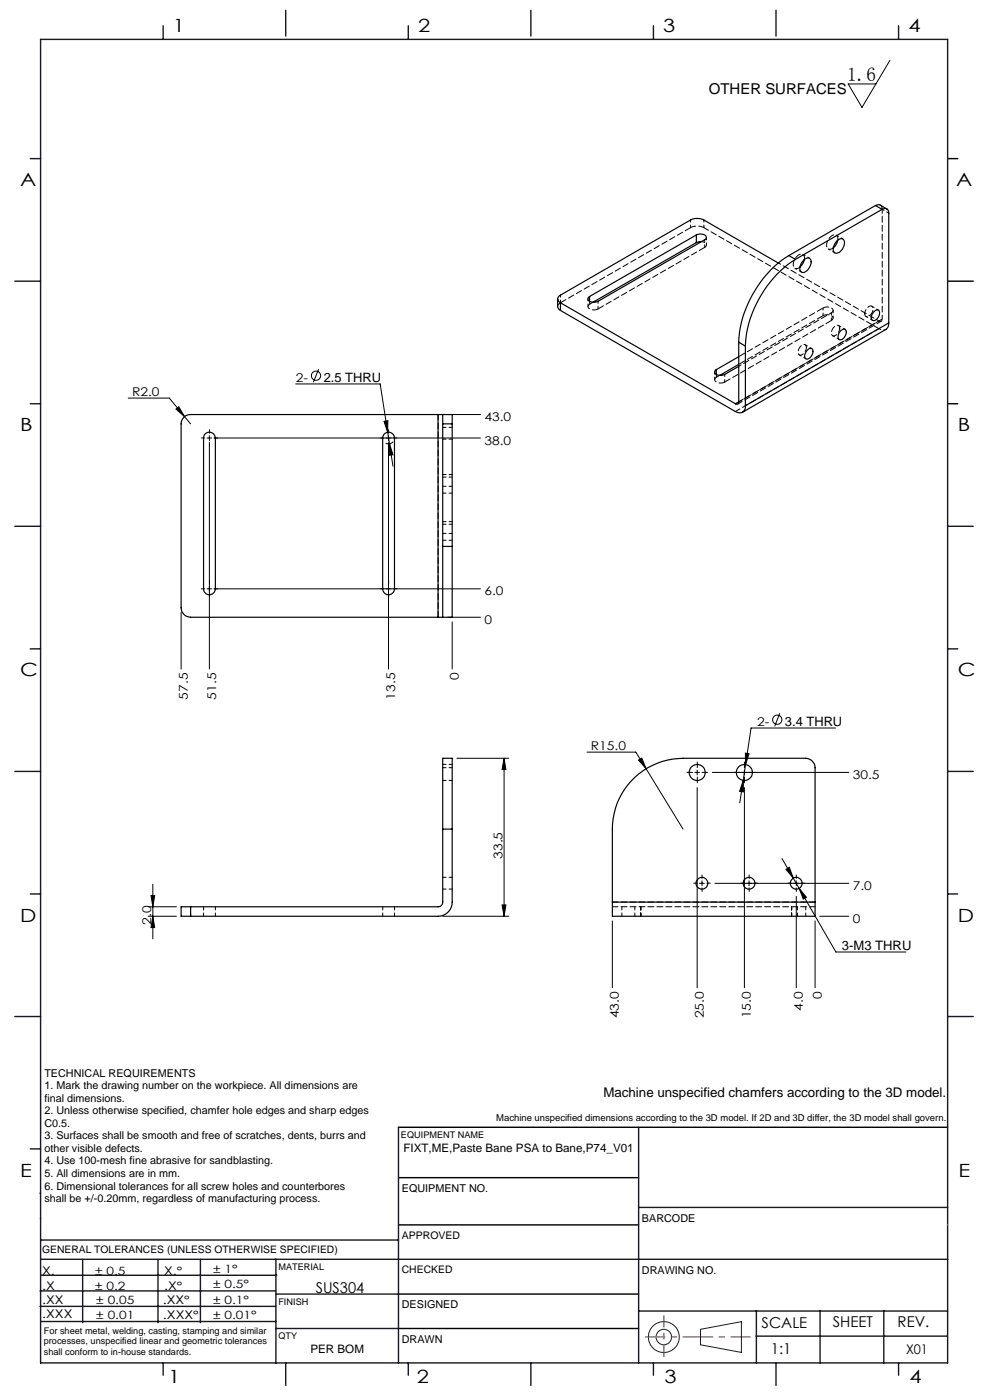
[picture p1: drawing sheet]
<svg xmlns="http://www.w3.org/2000/svg" width="210mm" height="297mm" viewBox="0 0 210 297" stroke-linecap="round" stroke-linejoin="round" font-family="sans-serif">
<g fill="none" stroke="#000" stroke-width=".21">
<path d="M188.8 12.8l-6 10-2.9-5h5.9M67.6 78.3l-1.1 2.8M27.2 84.5h8.7l3.3 3.9M37.3 86.8l.6-.5 1.3 2.1zM39.2 88.4l1.2 1.5M43.9 92.9h1M44.4 93.9v48M44.4 92.4v1M45.4 92.9h56.5M62.7 81.5h17.9l2.8 17.4M81.5 89.4l.8-.2-.1 2.5zM82.4 93.9v48"/>
<path d="M82.4 92.4v1M82.6 94.2l.8 2.3-.8 .1zM83.4 93.7a1.18 1.18 0 0 1-1.6 .3M94.9 87.9h7M38.4 129.9v12M43.9 124.9h1M45.4 124.9h56.5M94.9 130.9h7M95.9 131.9v10M124.5 159.6h10.4l2.2 3.5M158.1 159.8l.8 .1-.7 2.3zM165.4 151.3l-1.1 2.8"/>
<path d="M177.2 154.4h-17.9l-1.1 7.8M96.9 160.9h11M106.9 160.9l.4 2.4h-.8zM106.9 160.9v33.5M135.4 161.3l.7-.5 1 2.3zM137.1 163.1l7.8 12.8M147.4 163.9h1M147.9 163.4v1M147.9 167.1v42.4M151.1 163.9h29M157.7 165.6v2.4l-.8-.1zM157.7 165.6l-.8 4.7"/>
<path d="M157.9 167.1v42.4M157.9 163.4v1M158.2 162.2l-.5 3.4M31.4 194.4h6M31.4 192.4h6M32 190h.8l-.4 2.4zM32.4 194.4l.4 2.4h-.8zM32.4 187.6v11.6M93.9 194.4h14M106.5 192h.8l-.4 2.4zM129.9 195.4v14.1M148.4 187.4h1"/>
<path d="M148.9 186.9v1M151.7 187.4h28.4M158.9 186.9v1M165.9 182.1l11.4 19.9h14.9M166.7 184.4l.7-.4 .9 2.3zM168.9 186.9v1M168.9 190.1v19.4M169.5 188.5l1.6 1.9-.7 .3zM172.9 195.4v14.1M173.9 194.4h6.2"/>
<circle cx="67" cy="79.7" r=".98"/>
<circle cx="164.9" cy="152.7" r=".99"/>
</g>
<g fill="none" stroke="#191924" stroke-width=".21">
<path d="M8.6 231.2v9.4M148.6 282l8.7-1.6v6.5l-8.7-1.6z"/>
<circle cx="140.8" cy="283.7" r="3.3"/>
<circle cx="140.8" cy="283.7" r="1.64"/>
</g>
<g fill="none" stroke="#000" stroke-width=".21" stroke-dasharray="15.2 1.3 1.3 1.3">
<path d="M43.4 92.9h-.7M44.4 91.9v-.7M44.4 93.9v.8M45.4 92.9h.8M81.4 92.9h-.7M82.4 91.9v-.7M82.4 93.9v.8M83.4 92.9h.8M43.4 124.9h-.7M44.4 123.9v-.7M44.4 125.9v.8M45.4 124.9h.8"/>
<path d="M81.4 124.9h-.7M82.4 123.9v-.7M82.4 125.9v.8M83.4 124.9h.8M146.9 163.9h-1.2M147.9 162.9v-1.2M147.9 164.9v1.2M148.9 163.9h1.2M156.9 163.9h-1.2M157.9 162.9v-1.2M157.9 164.9v1.2M158.9 163.9h1.2"/>
<path d="M147.9 187.4h-.7M148.9 186.4v-.8M148.9 188.4v.7M149.9 187.4h.8M157.9 187.4h-.7M158.9 186.4v-.8M158.9 188.4v.7M159.9 187.4h.8M167.9 187.4h-.7M168.9 186.4v-.8M168.9 188.4v.7M169.9 187.4h.8"/>
</g>
<path d="M201 33.7h2.2M201 59.7h5.4M201 85.7h2.2M84.5 239.1h116.5M84.6 259.9h50.9M84.6 249.8h50.9M84.6 274.5h50.9M84.5 281.8h51" fill="none" stroke="#000" stroke-width=".3"/>
<path d="M136.9 283.6h22.3" fill="none" stroke="#f00" stroke-width=".21" stroke-dasharray="6.3 1.3 1.3 1.3" stroke-dashoffset="2.2"/>
<path d="M140.8 287.8v-8.7" fill="none" stroke="#f00" stroke-width=".21" stroke-dasharray="6.3 1.3 1.3 1.3" stroke-dashoffset="3.9"/>
<g fill="none" stroke="#191924" stroke-width=".3">
<path d="M8.6 8.4h192.4v280.7h-192.4zM34.6 5.5v2.9M60.6 2.2v5.5M86.6 5.5v2.9M112.6 2.2v5.5M138.6 5.5v2.9M164.6 2.2v5.5M190.6 5.5v2.9M6.4 33.7h2.2M3.1 59.7h5.5M6.4 85.7h2.2M3.1 111.7h5.5"/>
<path d="M201 111.7h5.4M6.4 137.7h2.2M201 137.7h2.2M3.1 163.7h5.5M201 163.7h5.4M6.4 189.6h2.2M201 189.6h2.2M3.1 215.6h5.5M201 215.6h5.4M84.5 239.1v50M135.5 239.1v50M6.4 243.7h2.2"/>
<path d="M8.5 253.1h.1M8.6 258.5h.1M135.5 256.1h65.5M8.5 277.1h49.9M8.5 273.9h49.9M8.6 267.2h192.4M8.6 263.1h75.9M8.8 270.5h49.9M17.5 267.2v13.4M33.5 267.2v13.4M42.5 267.2v13.4M58.5 267.2v22"/>
<path d="M58.6 274.5h26M135.5 278.1h65.5M160.4 278v11.1M174 278v11.1M187.5 278v11.1M8.8 280.3h49.7M34.6 289.1v2.6M58.5 281.8h26M60.6 289.1v4.8M86.6 289.1v2.6M112.6 289.1v4.8M138.6 289.1v2.6"/>
<path d="M160.4 283.5h40.5M164.6 289.1v4.8M190.6 289.1v2.6"/>
</g>
<path d="M201 259.9h.1" fill="none" stroke="#c0c0c0" stroke-width=".21"/>
<g fill="#000">
<path d="M37.3 86.8l1.9 1.6-1.3-2.1zM82.6 94.2v2.4l.8-.1zM81.5 89.4l.7 2.3 .1-2.5zM157.7 165.6l-.8 2.3 .8 .1zM158.1 159.8l.1 2.4 .7-2.3zM166.7 184.4l1.6 1.9-.9-2.3zM169.5 188.5l.9 2.2 .7-.3zM135.4 161.3l1.7 1.8-1-2.3z"/>
<path d="M106.9 160.9l.4 2.4h-.8zM106.5 192h.8l-.4 2.4zM32 190h.8l-.4 2.4zM32.4 194.4l.4 2.4h-.8z"/>
</g>
<g fill="none" stroke="#000" stroke-width=".25">
<path d="M147.7 49.8a1.72 1.72 0 0 1 2.1 .4 .55 .55 0 0 1-.3 .7l-22.6 13a1.58 1.58 0 0 1-2.2-.5l.4-.5M147.7 49.8l-22.6 13.1M147.7 49.8v1.7M147.7 51.5l-21.9 12.6M148.8 51.3l-1.1 .2M165.1 55.8l-15.8-9.1a3.3 3.3 0 0 0-2.8 0l-27.6 15.9a.85 .85 0 0 0-.6 .8 .85 .85 0 0 0 .6 .8M167.3 54.2a23.7 23.7 0 0 0-10.6 18.4M167.3 54.2l1.4 .8M168.7 55a23.7 23.7 0 0 0-10.6 18.4M170.4 55.2a.84 .84 0 0 1 1-.5 .84 .84 0 0 1 .6 .9 2.22 2.22 0 0 1-1.8 2.2 1.28 1.28 0 0 1-.2-2zM170.6 55l-.4 1.1-.5 .6M177.5 51.1l.2-.2a.82 .82 0 0 1 1.1-.2 .82 .82 0 0 1 .3 1.1 1.91 1.91 0 0 1-2 1.9 1.82 1.82 0 0 1 .4-2.6z"/>
<path d="M177.7 51l-.4 1-.6 .6M185.7 43.6l.8-.2 1.6 .9M185.7 43.6l1.4 .8M185.7 43.6l-18.4 10.6M187.1 44.4a.87 .87 0 0 1 1-.1 .87 .87 0 0 1 .4 1v23.2M187.1 44.4l-18.4 10.6M118.3 63.4v1.6l.2 .5 .4 .4M118.9 65.9l37.1 21.4a1.29 1.29 0 0 0 1.5 .2 1.29 1.29 0 0 0 .6-1.4M118.9 64.2v1.7M118.9 64.2l37.1 21.5M125.1 62.9v1M151.9 78.4v1"/>
<path d="M156.7 77.7l-3 1.7a1.72 1.72 0 0 1-2.1-.3 .55 .55 0 0 1 .3-.7M156.7 72.6l1.4 .8M156.7 72.6v12.7M156.7 75.7l-4.8 2.7M156.7 77.3l-4.1 2.4M158.1 73.4v12.7M171.3 74.2a.63 .63 0 0 1 .9-.2 .63 .63 0 0 1 .2 .8 1.38 1.38 0 0 1-1.4 1.3 1.37 1.37 0 0 1 .3-1.9zM178.4 70.1a.63 .63 0 0 1 .9-.2 .63 .63 0 0 1 .2 .8 1.38 1.38 0 0 1-1.5 1.3 1.46 1.46 0 0 1 .4-1.9zM185.3 66.2l.2-.2a.62 .62 0 0 1 .9-.2 .62 .62 0 0 1 .1 .9 1.4 1.4 0 0 1-1.4 1.3l-.3-.6 .1-.6zM188.5 68.5a1.43 1.43 0 0 1-.6 1.4l-30.4 17.6M188.5 68.5l-30.4 17.6M43.5 92a1.27 1.27 0 0 1 1.4-.2 1.27 1.27 0 0 1 .8 1.1v32a1.25 1.25 0 0 1-1.3 1.3 1.25 1.25 0 0 1-1.2-1.3v-32z"/>
<path d="M81.5 92a1.27 1.27 0 0 1 1.4-.2 1.27 1.27 0 0 1 .8 1.1v32a1.25 1.25 0 0 1-1.3 1.3 1.25 1.25 0 0 1-1.2-1.3v-32zM92.9 87.9h1M92.9 87.9h-52.5a1.99 1.99 0 0 0-2 2v39a2.05 2.05 0 0 0 2 2h52.5M92.9 87.9v43M93.9 87.9v2M93.9 87.9h2v2M93.9 89.9v26M93.9 89.9h2M95.9 89.9v26M156.7 85.3a.41 .41 0 0 1-.2 .4 .41 .41 0 0 1-.5 0M156.7 85.3l-.7 .4M93.9 115.9v15"/>
<path d="M93.9 115.9h2M95.9 115.9v15h-2M92.9 130.9h1M93.9 175.9v15.5a.96 .96 0 0 1-1 1h-52.5M93.9 175.9v-15h2v15M93.9 175.9h2M95.9 175.9v15.5a2.99 2.99 0 0 1-3 3h-52.5M40.4 192.4h-2v2h2M40.4 192.4v2M129.9 191.4v-15.5a15 15 0 0 1 15-15h26a2.05 2.05 0 0 1 2 2v28.5M129.9 191.4v3h43v-3M129.9 191.4h43"/>
<circle cx="147.9" cy="163.9" r="1.7"/>
<circle cx="157.9" cy="163.9" r="1.69"/>
<circle cx="148.9" cy="187.4" r="1.24"/>
<circle cx="158.9" cy="187.4" r="1.26"/>
<circle cx="168.9" cy="187.4" r="1.24"/>
</g>
<g fill="none" stroke="#000" stroke-width=".21" stroke-dasharray="1.3 .6" stroke-dashoffset=".6">
<path d="M148.8 51.3a.75 .75 0 0 1 .8 .2 .75 .75 0 0 1 .1 .8l-.2 .2M93.9 93.2h2M95.9 90.7h-2M156.7 85.2l29.7-17.1M93.9 104.6h2M93.9 114.6h2M93.9 113.2h2M93.9 103.2h2M95.9 101.2h-2M95.9 111.2h-2M95.9 110.7h-2M95.9 100.7h-2"/>
<path d="M93.9 162.9h2M93.9 165.6h2M95.9 162.2h-2M40.4 192.4v2M43.2 192.4v2M45.7 192.4v2M81.2 192.4v2M83.7 192.4v2M93.9 188.6h2M95.9 186.1h-2M131.9 192.4v2M134.7 192.4v2"/>
<path d="M135.9 192.4v2M167.9 192.4v2M169.2 194.4v-2M170.9 192.4v2"/>
</g>
<path d="M149.3 48.3a3.1 3.1 0 0 0-2.8 0M92.9 130.9v-43M129.9 192.4h43M172.9 191.4h-43" fill="none" stroke="#000" stroke-width=".21" stroke-dasharray="1.3 .6" stroke-dashoffset=".1"/>
<path d="M170.6 55a.81 .81 0 0 0-.3-1 .81 .81 0 0 0-1 .2 1.99 1.99 0 0 0-.7 2.7l.4 .1 .7-.3M177.7 50.9a.81 .81 0 0 0-.3-1 .81 .81 0 0 0-1.1 .2 1.99 1.99 0 0 0-.6 2.7l.4 .1 .7-.3M186.4 69.7l-37.1-21.4M187.1 67.7l-30.4 17.5M156 87.3l30.4-17.6M156.5 85.7l30.4-17.6" fill="none" stroke="#000" stroke-width=".21" stroke-dasharray="1.3 .6" stroke-dashoffset=".2"/>
<g fill="none" stroke="#000" stroke-width=".21" stroke-dasharray="1.3 .6" stroke-dashoffset=".8">
<path d="M146.5 46.7v1.6M149.3 46.7v1.6M149.5 50.8v1.7M149.9 52v-1.7M168.6 56.9l1.4 .8M171.7 54.8l-1.4-.8M175.7 52.8l1.4 .8M178.8 50.7l-1.4-.8M187.1 44.4l1.5 .8M118.9 62.6v1.6M124.7 63.4v1.6M126.9 63.9v1.6"/>
<path d="M151.6 78.9v1.6M153.7 79.4v1.7M169.5 75.3l1.5 .8M172.2 73.9l-1.4-.8M174.6 65.3v1.7M176.4 66.4v1.6M176.6 71.2l1.4 .8M176.7 67.5v-1.7M179.3 69.9l-1.4-.9M183.7 67.1l1.4 .8M186.4 65.8l-1.5-.8M187.9 69.9l-.7 .1-.8-.3"/>
</g>
<path d="M187.1 44.4l-.1-.6-.3-.3M118.9 64.2l-.4 .4-.2 .4M186.4 68.1a.43 .43 0 0 0 .5 0 .43 .43 0 0 0 .2-.4" fill="none" stroke="#000" stroke-width=".21" stroke-dasharray="1.3 .6" stroke-dashoffset=".5"/>
<path d="M176.4 66.4l-19.7 11.3M186.4 68.1l-21.3-12.3" fill="none" stroke="#000" stroke-width=".21" stroke-dasharray="1.3 .6" stroke-dashoffset=".7"/>
<path d="M156.7 75.6l17.9-10.3M156.7 77.3l17.9-10.3" fill="none" stroke="#000" stroke-width=".21" stroke-dasharray="1.3 .6" stroke-dashoffset="-.1"/>
<path d="M146.5 48.3l-27.6 15.9M149.5 52.5l-22.6 13M125.1 63.9v.6M126.9 65.5a1.53 1.53 0 0 1-2.2-.5l.4-.5M152 79.4v.6M174.6 65.3a1.53 1.53 0 0 1 2.1 .5l-.3 .6M174.6 67a1.53 1.53 0 0 1 2.1 .5l-.3 .5M176.4 68l-22.7 13.1M153.7 81.1a1.53 1.53 0 0 1-2.1-.6l.4-.5" fill="none" stroke="#000" stroke-width=".21" stroke-dasharray="1.3 .6"/>
<path d="M171.1 73.7a1.53 1.53 0 0 1-1.6 1.6 1.44 1.44 0 0 1 1.3-2.2l.3 .6M178.1 69.6a1.53 1.53 0 0 1-1.5 1.6 1.44 1.44 0 0 1 1.3-2.2l.2 .6M183.4 66.6a1.53 1.53 0 0 1 1.5-1.6 1.44 1.44 0 0 1-1.2 2.1l-.3-.5" fill="none" stroke="#000" stroke-width=".21" stroke-dasharray="1.3 .6" stroke-dashoffset=".3"/>
<path d="M125.1 64.5l.7-.4M187.1 67.7v-23.3M152 80l.7-.4" fill="none" stroke="#000" stroke-width=".21" stroke-dasharray="1.3 .6" stroke-dashoffset=".4"/>
<text font-size="4.1" x="179.7" y="17.2">1.6</text>
<g font-size="3.9">
<text x="36.7" y="6.9">1</text>
<text x="88.7" y="6.9">2</text>
<text x="140.7" y="6.9">3</text>
<text x="192.7" y="6.9">4</text>
<text x="4.2" y="39.5">A</text>
<text x="202.9" y="39.5">A</text>
<text x="4.2" y="91.5">B</text>
<text x="203.2" y="91.5">B</text>
<text x="4.2" y="143.5">C</text>
<text x="203.2" y="143.5">C</text>
<text x="4.2" y="195.5">D</text>
<text x="203.2" y="195.5">D</text>
<text x="4.2" y="249.6">E</text>
<text x="203.3" y="249.6">E</text>
<text x="35.7" y="293.4">1</text>
<text x="88.4" y="293.4">2</text>
<text x="141" y="293.4">3</text>
<text x="193" y="293.4">4</text>
</g>
<g font-size="3.2">
<text x="150.4" y="20">OTHER SURFACES</text>
<text x="67" y="274.2">SUS304</text>
<text x="161.6" y="281.7">SCALE</text>
<text x="176.7" y="281.5">SHEET</text>
<text x="190.4" y="281.5">REV.</text>
<text x="163.5" y="287.3">1:1</text>
</g>
<g font-size="2.8">
<text x="178.6" y="201.6">3-M3 THRU</text>
<text x="128" y="232.7">Machine unspecified chamfers according to the 3D model.</text>
<text x="192.2" y="287.3">X01</text>
</g>
<g font-size="2.7">
<text x="68.7" y="81">2.5 THRU</text>
<text x="166.5" y="154">3.4 THRU</text>
</g>
<g font-size="2.6">
<text x="62.7" y="81">2-</text>
<text x="28" y="84.1">R2.0</text>
<text x="102.7" y="89.3">43.0</text>
<text x="102.7" y="94.3">38.0</text>
<text x="102.7" y="126.3">6.0</text>
<text x="102.7" y="132.3">0</text>
<text x="39.8" y="148.4" transform="rotate(-90 39.8 148.4)">57.5</text>
<text x="45.8" y="148.4" transform="rotate(-90 45.8 148.4)">51.5</text>
<text x="83.8" y="148.4" transform="rotate(-90 83.8 148.4)">13.5</text>
<text x="97.3" y="144.4" transform="rotate(-90 97.3 144.4)">0</text>
<text x="160.6" y="154">2-</text>
<text x="125.3" y="159.2">R15.0</text>
<text x="180.9" y="165.2">30.5</text>
<text x="106.6" y="182.2" transform="rotate(-90 106.6 182.2)">33.5</text>
<text x="180.9" y="188.7">7.0</text>
<text x="32.1" y="196.2" transform="rotate(-90 32.1 196.2)">2.0</text>
<text x="180.9" y="195.7">0</text>
<text x="170.3" y="214.4" transform="rotate(-90 170.3 214.4)">4.0</text>
<text x="174.3" y="212" transform="rotate(-90 174.3 212)">0</text>
<text x="131.3" y="216" transform="rotate(-90 131.3 216)">43.0</text>
<text x="149.3" y="216" transform="rotate(-90 149.3 216)">25.0</text>
<text x="159.3" y="216" transform="rotate(-90 159.3 216)">15.0</text>
</g>
<g font-size="2.5">
<text x="85.6" y="244.4">FIXT,ME,Paste Bane PSA to Bane,P74_V01</text>
<text x="8.9" y="273.6">.X</text>
<text x="8.9" y="270.4">X.</text>
<text x="34.8" y="273.7">.X°</text>
<text x="34.8" y="270.5">X.°</text>
<text x="9" y="276.7">.XX</text>
<text x="9" y="279.7">.XXX</text>
<text x="34.5" y="276.7">.XX°</text>
<text x="34.6" y="279.8">.XXX°</text>
<text x="65.8" y="287.1">PER BOM</text>
</g>
<g font-size="2.4">
<text x="45.2" y="270">± 1°</text>
<text x="20.2" y="270.4">± 0.5</text>
<text x="20.2" y="273.7">± 0.2</text>
<text x="45.2" y="273.2">± 0.5°</text>
<text x="20.4" y="279.7">± 0.01</text>
<text x="20.4" y="276.7">± 0.05</text>
<text x="45.2" y="276.7">± 0.1°</text>
<text x="45.2" y="279.7">± 0.01°</text>
</g>
<g font-size="2.3">
<text x="9.4" y="228.4">TECHNICAL REQUIREMENTS</text>
<text x="9.4" y="231.1">1. Mark the drawing number on the workpiece. All dimensions are</text>
<text x="9.4" y="233.7">final dimensions.</text>
<text x="9.4" y="236.4">2. Unless otherwise specified, chamfer hole edges and sharp edges</text>
<text x="9.4" y="239">C0.5.</text>
<text x="9.4" y="241.7">3. Surfaces shall be smooth and free of scratches, dents, burrs and</text>
<text x="9.4" y="244.4">other visible defects.</text>
<text x="9.4" y="247">4. Use 100-mesh fine abrasive for sandblasting.</text>
<text x="9.4" y="249.7">5. All dimensions are in mm.</text>
<text x="9.4" y="252.4">6. Dimensional tolerances for all screw holes and counterbores</text>
<text x="9.4" y="255">shall be +/-0.20mm, regardless of manufacturing process.</text>
<text x="85.2" y="252.9">EQUIPMENT NO.</text>
<text x="136.2" y="259.2">BARCODE</text>
<text x="136.2" y="270.2">DRAWING NO.</text>
<text x="85.2" y="277.6">DESIGNED</text>
<text x="85.2" y="284.9">DRAWN</text>
</g>
<g font-size="2.2">
<text x="85.2" y="262.8">APPROVED</text>
<text x="8.9" y="265.9">GENERAL TOLERANCES (UNLESS OTHERWISE SPECIFIED)</text>
<text x="85.2" y="270.1">CHECKED</text>
</g>
<text font-size="2" x="105.3" y="237.7">Machine unspecified dimensions according to the 3D model. If 2D and 3D differ, the 3D model shall govern.</text>
<g font-size="1.9">
<text x="85.1" y="241.5">EQUIPMENT NAME</text>
<text x="59.1" y="269.5">MATERIAL</text>
<text x="59.1" y="276.9">FINISH</text>
<text x="9.3" y="282.9">For sheet metal, welding, casting, stamping and similar</text>
<text x="9.3" y="285.2">processes, unspecified linear and geometric tolerances</text>
<text x="9.3" y="287.4">shall conform to in-house standards.</text>
<text x="59.1" y="284.2">QTY</text>
</g>
</svg>
